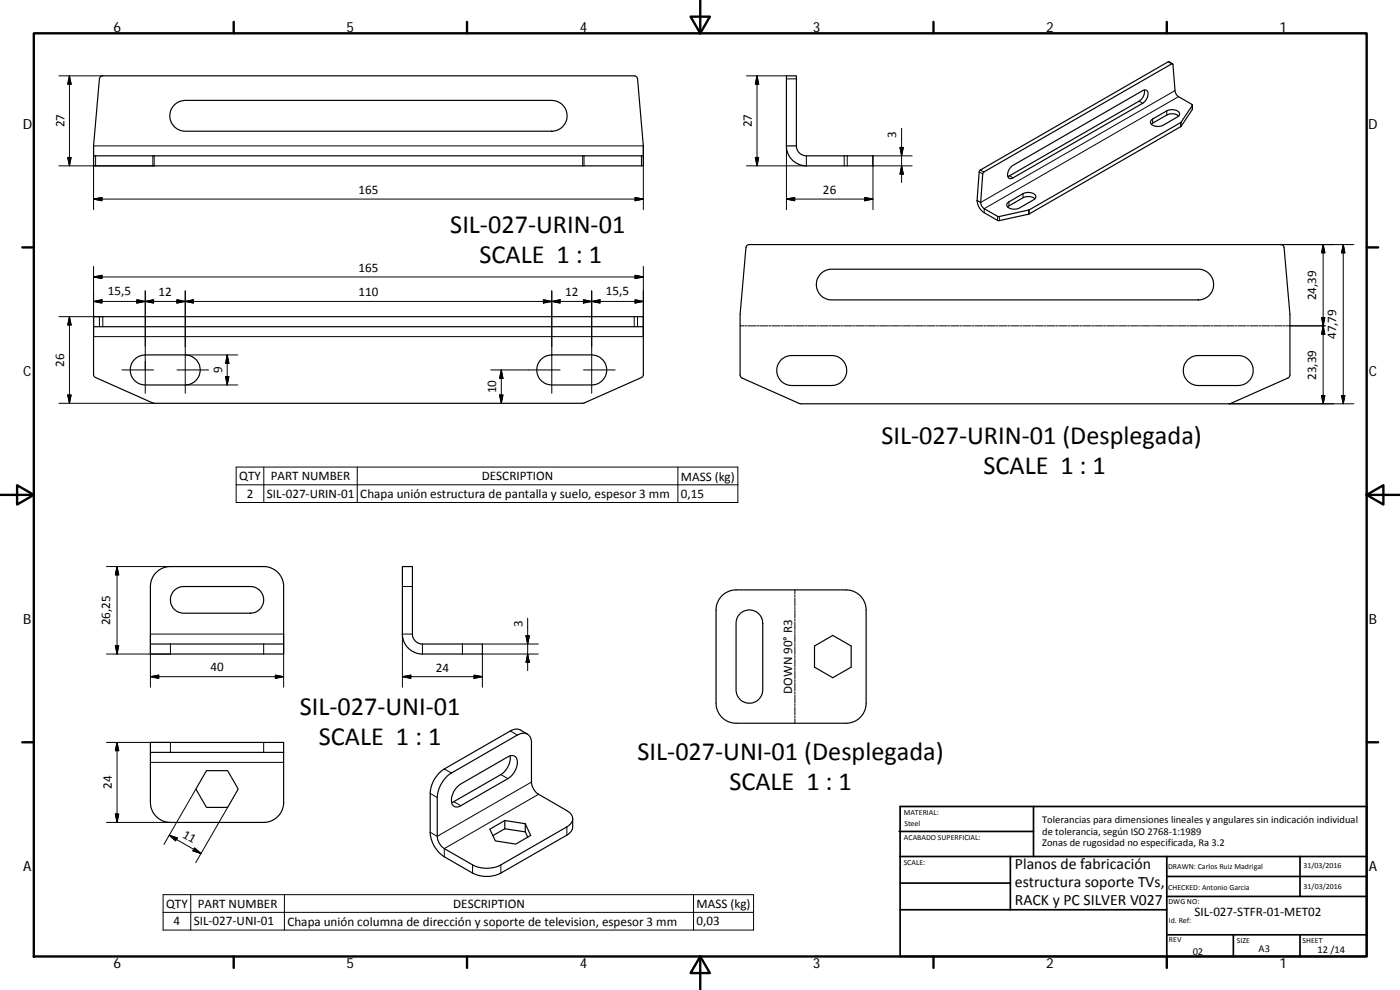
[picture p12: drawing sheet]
<svg xmlns="http://www.w3.org/2000/svg" width="420mm" height="297mm" viewBox="0 0 420 297" stroke-linecap="round" stroke-linejoin="round" font-family="sans-serif">
<g fill="none" stroke="#000" stroke-width=".36">
<path d="M351.9 19.1l-1.3-.6-56.5 32.6-.2 .5-.7 8.5M52.3 31.5l1.3-.9 2-.5h110a4.6 4.6 0 0 1 4.6 4.6 4.6 4.6 0 0 1-4.6 4.7h-110a4.6 4.6 0 0 1-4.3-2.9 4.6 4.6 0 0 1 1-5zM343.4 27a3.2 3.2 0 0 1-1.5 3.4l-39.4 22.6M345.5 36l4.7-2.7a2.95 2.95 0 0 1 3.8 .7l-.2 .8-4.7 2.8a2.95 2.95 0 0 1-3.8-.7zM353.7 34.8a3.3 3.3 0 0 0-3.5-.3l-4.7 2.8M357.9 31.5l-.1 1.4-3.4 5.1-45.6 26.2-9.2 2-4.2-2.4a4.7 4.7 0 0 1-2.2-3.7M28.1 46.8v-3l1.7-20.1 .4-.8 .6-.1h159.7l.6 .3 .2 .6 1.8 20.1v3M28.1 46.8h165v3h-165zM236 43.8v-21h3v21M236 43.8h3M236 43.8a6 6 0 0 0 6 6h20v-3h-20a3 3 0 0 1-3-3M295.2 51.7l56.6-32.6 .2 .2 .6 7.9a2.43 2.43 0 0 0 1.1 1.8l4.2 2.5-3.5 5.2-45.5 26.3-9.3 2-4.2-2.4a2.38 2.38 0 0 1-1.1-1.9l.6-8.5z"/>
<path d="M303.5 50l39.4-22.8a1.04 1.04 0 0 1 1.3 0 1.04 1.04 0 0 1 .3 1.2 3.6 3.6 0 0 1-1.6 2.6l-38.9 22.4a1.11 1.11 0 0 1-1.4-.2 1.11 1.11 0 0 1-.1-1.4l.4-1zM310.6 59.6a3.4 3.4 0 0 0-3.6-.3l-4.6 2.8M224.1 73.7l.8-.3h159.7l.5 .3 .3 .6 1.7 20.1v18.4l-.6 .6-17.6 7.8-128.8-.1-17.4-7.7-.6-.6v-18.4l1.8-20.1zM293.2 60.1l1.1 .6M302.4 60.9l4.6-2.8a2.95 2.95 0 0 1 3.8 .7v.6l-.4 .4-4.4 2.6a2.86 2.86 0 0 1-3.8-.7zM28.1 98v-3h1.7h163.3v3M28.1 98h165M28.1 98v14.4l.2 .6 18 8h128.6l18-8 .2-.6v-14.4M246.3 82.1l1.3-.9 2-.4h110a4.6 4.6 0 0 1 4.6 4.6 4.6 4.6 0 0 1-4.6 4.6h-110a4.6 4.6 0 0 1-4.2-2.9 4.6 4.6 0 0 1 .9-5zM40.3 107.9l1.3-.9 2-.5h12a4.5 4.5 0 0 1 4.5 4.5 4.5 4.5 0 0 1-4.5 4.5h-12a4.5 4.5 0 0 1-4.2-2.7 4.5 4.5 0 0 1 .9-4.9zM162.3 107.9l1.3-.9 2-.5h12a4.5 4.5 0 0 1 4.5 4.5 4.5 4.5 0 0 1-4.5 4.5h-12a4.5 4.5 0 0 1-4.1-2.7 4.5 4.5 0 0 1 .8-4.9zM234.3 108.1l1.3-1 1.5-.4h12.5a4.5 4.5 0 0 1 4.5 4.5 4.5 4.5 0 0 1-4.5 4.5h-12a4.5 4.5 0 0 1-4.1-2.8 4.5 4.5 0 0 1 .8-4.8z"/>
<path d="M356.3 108.1l1.3-1 1.5-.4h12.5a4.5 4.5 0 0 1 4.5 4.5 4.5 4.5 0 0 1-4.5 4.5h-12a4.5 4.5 0 0 1-4.1-2.7 4.5 4.5 0 0 1 .8-4.9zM52.5 177l1.2-.8 1.4-.2h20.1a4 4 0 0 1 3.9 4 4 4 0 0 1-3.9 4h-20.1a4 4 0 0 1-3.7-2.6 4 4 0 0 1 1.1-4.4zM120.8 170h3v20.2a3 3 0 0 0 3 3h18v3h-18a6 6 0 0 1-6-6zM216.7 178.8a6.2 6.2 0 0 1 4.2-1.8h33a6 6 0 0 1 6 6v28a6 6 0 0 1-6 6h-33a6 6 0 0 1-6-6v-28a6.2 6.2 0 0 1 1.8-4.2zM45.1 193.2v-17.2a6 6 0 0 1 6-6h28a6 6 0 0 1 6 6v17.2M45.1 193.2h40v3h-40zM222.2 184a4 4 0 0 1 4.3-.6 4 4 0 0 1 2.4 3.6v20a4 4 0 0 1-4 4 4 4 0 0 1-4-4v-20.5l.4-1.4zM244.4 193.8l5.5-3.2 5.5 3.2v6.4l-5.5 3.1-5.5-3.1zM45.1 225.7v15a6 6 0 0 0 6 6.1h28a6 6 0 0 0 6-6.1v-15M45.1 222.8h40v2.9h-40zM62 231.2h6.3l3.2 5.5-3.2 5.6h-6.3l-3.2-5.6zM133.8 233.2l1.2-1 20.3-11.7a2.6 2.6 0 0 1 3-.2 2.6 2.6 0 0 1 1.2 2.7v11.7l.2 1a4.8 4.8 0 0 0 1.9 2.6l8.5 4.9a2.57 2.57 0 0 1 1.8 2.5 2.57 2.57 0 0 1-1.8 2.4l-19.8 11.4a9.4 9.4 0 0 1-8.5 0l-8.5-4.9a4.7 4.7 0 0 1-2.1-3.7v-11.6a9.6 9.6 0 0 1 2.6-6.1z"/>
<path d="M137.3 236l1-.8 14.1-8.1a1.82 1.82 0 0 1 2.2-.1 1.82 1.82 0 0 1 .7 2.1 6.4 6.4 0 0 1-2.9 4.5l-14.1 8.1a1.78 1.78 0 0 1-2.2 .1 1.78 1.78 0 0 1-.6-2.1 6.5 6.5 0 0 1 1.8-3.7zM153.1 226.8a5.9 5.9 0 0 1-2.8 5.6l-14.8 8.4M158.3 220.3l-2.1-1.3a3 3 0 0 0-3 .3l-19.9 11.4a9.2 9.2 0 0 0-4.2 7.4v11.6a9.2 9.2 0 0 0 4.2 7.4l8.5 4.9a9.5 9.5 0 0 0 8.5 0l19.8-11.4a2.95 2.95 0 0 0 1.8-2.5v-2.4M151.5 248.7l6.1 .9M151.5 246.2l-4.5 2.6 1.7 3.5 6.1 1 4.5-2.6-1.7-3.6M151.5 248.7l-3.6 2M151.5 246.2v2.5M151.5 246.2l6.1 .9M157.6 247.1v2.5M157.6 249.6l.8 1.6"/>
</g>
<g fill="none" stroke="#000" stroke-width=".3">
<path d="M350.6 18.5l1.1 .7M17.7 22.8h13.1M20.8 22.8l.5 2.5h-1zM20.8 22.8v27M224 22.8h12M227.2 22.8v27M227.2 22.8l.5 2.5h-1zM236 23.7h3M270.6 38.5v16.3M341.9 30.4l1 .6M345.9 35.7v1.3M350.2 33.3v1.2"/>
<path d="M352.6 27.2l-58.3 33.5M353.7 29l-58.3 33.6v1.2M354.3 36.8v1.2M354.4 36.7v1.2M357.8 31.6v1.3M20.3 47.2h1l-.5 2.6zM28.1 59.7l2.5-.5v1zM28.1 59.7h165M28.7 46.8v3M45.9 46.8v3M46.3 46.8v3h-28.6M174.9 46.8v3"/>
<path d="M175.3 46.8v3M190.6 59.2l2.5 .5-2.5 .5zM192.5 46.8v3M226.7 47.2h1l-.5 2.6zM236 43.8v19.1M236 59.7l2.5-.5v1zM236 59.7h26M242 46.8v3h-18M253.4 46.8v3M254.3 46.8v3M259.5 59.2l2.5 .5-2.5 .5zM262 49.8v13.1"/>
<path d="M270.1 44.2h1l-.5 2.6zM270.6 49.8l.5 2.4h-1zM273.8 46.8h-11.9v3h11.9M293.9 51.6l1 .6M294.2 51l1.1 .6M303 52.7l1 .7M307 58.1v1.2M28.1 62.9v-19.1h165v19.1M28.1 79.9v21.1h165v-21.1M299.4 64.9v1.2M299.9 65v1.2M302.8 60.6v1.2"/>
<path d="M308.7 63v1.3M308.9 63v1.2M384.4 73.4h21.9M397.1 73.4v47.8M397.1 73.4l.5 2.5h-1zM403.1 73.4v47.8M403.1 73.4l.5 2.5h-1zM17.7 95h13.1v3M20.8 95l.5 2.5h-1zM20.8 95v26M28.1 83.1l2.5-.5v1zM28.1 90.4l2.5-.5v1z"/>
<path d="M28.1 83.1h165M28.1 90.4h165M29.8 95v3M41.1 89.9l2.5 .5-2.5 .5zM43.6 87.3v30.7M43.6 90.4l2.5-.5v1zM53.1 89.9l2.5 .5-2.5 .5zM55.6 87.3v30.7M55.6 90.4l2.5-.5v1zM163.1 89.9l2.5 .5-2.5 .5zM165.6 90.4l2.5-.5v1zM165.6 87.3v30.7"/>
<path d="M175.1 89.9l2.5 .5-2.5 .5zM177.6 90.4l2.5-.5v1zM177.6 87.3v30.7M190.3 95v3M190.6 82.6l2.5 .5-2.5 .5zM190.6 89.9l2.5 .5-2.5 .5zM191.3 95v3M222.1 97.8h1.2M223.6 97.8h.6M224.5 97.8h2.4M227.2 97.8h.6M228.1 97.8h2.4"/>
<path d="M230.8 97.8h.6M231.7 97.8h2.4M234.4 97.8h.6M235.3 97.8h2.4M238 97.8h.6M238.9 97.8h2.3M241.5 97.8h.6M242.4 97.8h2.4M245.1 97.8h.6M246 97.8h2.4M248.7 97.8h.6M249.6 97.8h2.4"/>
<path d="M252.3 97.8h.6M253.2 97.8h2.4M255.9 97.8h.6M256.8 97.8h2.4M259.5 97.8h.6M260.4 97.8h2.4M263.1 97.8h.6M264 97.8h2.4M266.6 97.8h.7M267.6 97.8h2.3M270.2 97.8h.6M271.1 97.8h2.4"/>
<path d="M273.8 97.8h.6M274.7 97.8h2.4M277.4 97.8h.6M278.3 97.8h2.4M281 97.8h.6M281.9 97.8h2.4M284.6 97.8h.6M285.5 97.8h2.4M288.2 97.8h.6M289.1 97.8h2.4M291.8 97.8h.5M292.7 97.8h2.4"/>
<path d="M295.3 97.8h.7M296.2 97.8h2.5M298.9 97.8h.6M299.8 97.8h2.4M302.5 97.8h.6M303.4 97.8h2.4M306.1 97.8h.6M307 97.8h2.4M309.7 97.8h.6M310.6 97.8h2.4M313.3 97.8h.6M314.2 97.8h2.4"/>
<path d="M316.9 97.8h.6M317.8 97.8h2.4M320.5 97.8h.5M321.4 97.8h2.4M324.1 97.8h.5M324.9 97.8h2.4M327.6 97.8h.6M328.5 97.8h2.4M331.2 97.8h.6M332.1 97.8h2.4M334.8 97.8h.6M335.7 97.8h2.4"/>
<path d="M338.4 97.8h.6M339.3 97.8h2.4M342 97.8h.6M342.9 97.8h2.4M345.6 97.8h.6M346.4 97.8h2.5M349.2 97.8h.5M350.1 97.8h2.4M352.7 97.8h.6M353.6 97.8h2.4M356.3 97.8h.6M357.2 97.8h2.4"/>
<path d="M359.9 97.8h.6M360.8 97.8h2.4M363.5 97.8h.6M364.4 97.8h2.4M367.1 97.8h.6M368 97.8h2.4M370.7 97.8h.6M371.6 97.8h2.4M374.3 97.8h.6M375.1 97.8h2.4M377.9 97.8h.6M378.7 97.8h2.4"/>
<path d="M381.4 97.8h.6M382.3 97.8h2.4M385 97.8h.6M396.6 95.3h1l-.5 2.5zM397.1 97.8l.5 2.5h-1zM397.7 97.8h-11.8M20.3 118.5h1l-.5 2.5zM36.6 111h9.5M53.1 111h9.5M55.7 106.5h15.7M55.7 115.5h15.7M67.7 113h1l-.5 2.5z"/>
<path d="M68.2 106.5v9M68.2 106.5l.5 2.5h-1zM149.9 118.5h1l-.5 2.5zM150.4 111v10M150.4 111l.5 2.5h-1zM168.1 111h-20.8M175.1 111h9.5M396.6 118.7h1l-.5 2.5zM402.6 118.7h1l-.5 2.5zM17.7 121h28.6M368.9 121.2h37.4M70.9 140.1h150.5v10.7h-150.5z"/>
<path d="M70.9 145.5h150.5M79.2 140.1v10.7M107.2 140.1v10.7M203.4 140.1v10.7M32 170h19.1M35.1 170v26.2M35.1 170l.5 2.5h-1zM120.8 176h3M238.6 177v1.2M238.6 178.5v.6M238.6 179.4v2.5M34.6 193.7h1l-.5 2.5z"/>
<path d="M51.1 193.2v3h-19.1M79.1 193.2v3M123.8 190.2h-3v16M126.8 193.2v3M138.8 193.2v3M144.8 193.2h16.7M157.8 190.8h1.1l-.5 2.4zM158.4 185.5v15.7M158.4 196.2l.5 2.5h-1.1zM161.5 196.2h-16.7v10M238.6 182.2v.6M238.6 183v2.5"/>
<path d="M238.6 185.8v.6M238.6 186.7v2.4M238.6 189.4v.6M238.6 190.3v2.4M238.6 193.1v.6M238.6 194v2.4M238.6 196.7v.6M238.6 197.6v2.4M45.1 203l2.5-.4v.9zM45.1 206.2v-16h40v16M45.1 203h40M82.6 202.6l2.5 .4-2.5 .5z"/>
<path d="M120.8 203l2.5-.4v.9zM120.8 203h24M142.3 202.6l2.5 .4-2.5 .5zM153.2 219.3l2.1 1.2M238.6 200.3v.6M238.6 201.2v2.5M238.6 204v.6M238.6 204.9v2.4M238.6 207.6v.6M238.6 208.5v2.4M238.6 211.2v.7M238.6 212.2v2.4"/>
<path d="M238.6 214.9v.6M238.6 215.8v1.2M32 222.8h19.1v2.9M35.1 222.8v24M35.1 222.8l.5 2.4h-1zM45.1 228.7h40M58.8 236.7l-9.6 16.6M79.1 222.8v2.9M129.1 238.1l2.1 1.2M133.3 230.7l2.2 1.2M150.3 232.4l2.1 1.2M159.5 234.7l-28.3 16.2-2.1-1.2"/>
<path d="M161.6 238.3l-28.3 16.3v2.5M32 246.8h19.1M34.6 244.2h1l-.5 2.6zM50.8 250.6l2.4 .8-.5 .9zM50.8 250.6l9.5 5.5M58.4 254.4l1.9 1.7-2.4-.8zM68.3 242.3l-9.6 16.5M136.2 240.5l2.1 1.2M141.8 259.5v2.5M150.3 259.5v2.5M170.1 248.1v2.5M48.9 268.4h177.3v10.7h-177.3z"/>
<path d="M48.9 273.7h177.3M57.2 268.4v10.7M85.4 268.4v10.7M208.1 268.4v10.7"/>
</g>
<g fill="none" stroke="#000" stroke-width=".71">
<path d="M10.1 10h400.1v277h-400.1zM70.1 6.6v3.4M140.2 6.6v3.4M207.3 5h5.8l-2.9 5zM210.2 0v10M280.2 6.6v3.4M350.2 6.6v3.4M6.7 74.2h3.4M410.2 74.2h3.4M.2 148.5h9.9M5.1 145.6l5 2.9-5 2.9zM410.2 148.5l5-2.9v5.8z"/>
<path d="M410.2 148.5h9.9M6.7 222.7h3.4M410.2 222.7h3.4M70.1 287v3.4M140.2 287v3.4M210.2 287l2.9 5h-5.8zM210.2 287v10M280.2 287v3.4M350.2 287v3.4"/>
</g>
<g fill="none" stroke="#000" stroke-width=".51">
<path d="M269.8 249.5h40.4M270.1 257h140.1M270.1 242h140.1v45h-140.1zM303.2 257v16M310.2 242v15M350.2 257v30M390.2 257v12M270.1 273h80.1M270.1 265h33.1M350.2 269h60M350.2 263h60M350.2 280.5h60"/>
<path d="M370.2 280.5v6.5M390.2 280.5v6.5"/>
</g>
<g fill="#000" stroke="#000" stroke-width=".3">
<path d="M20.8 22.8l.5 2.5h-1zM227.2 22.8l.5 2.5h-1zM20.3 47.2h1l-.5 2.6zM28.1 59.7l2.5-.5v1zM226.7 47.2h1l-.5 2.6zM236 59.7l2.5-.5v1zM270.1 44.2h1l-.5 2.6zM270.6 49.8l.5 2.4h-1zM190.6 59.2l2.5 .5-2.5 .5zM259.5 59.2l2.5 .5-2.5 .5zM397.1 73.4l.5 2.5h-1zM403.1 73.4l.5 2.5h-1z"/>
<path d="M20.8 95l.5 2.5h-1zM28.1 83.1l2.5-.5v1zM28.1 90.4l2.5-.5v1zM41.1 89.9l2.5 .5-2.5 .5zM43.6 90.4l2.5-.5v1zM53.1 89.9l2.5 .5-2.5 .5zM55.6 90.4l2.5-.5v1zM163.1 89.9l2.5 .5-2.5 .5zM165.6 90.4l2.5-.5v1zM175.1 89.9l2.5 .5-2.5 .5zM177.6 90.4l2.5-.5v1zM190.6 82.6l2.5 .5-2.5 .5z"/>
<path d="M190.6 89.9l2.5 .5-2.5 .5zM396.6 95.3h1l-.5 2.5zM20.3 118.5h1l-.5 2.5zM67.7 113h1l-.5 2.5zM68.2 106.5l.5 2.5h-1zM149.9 118.5h1l-.5 2.5zM150.4 111l.5 2.5h-1zM396.6 118.7h1l-.5 2.5zM397.1 97.8l.5 2.5h-1zM402.6 118.7h1l-.5 2.5zM35.1 170l.5 2.5h-1zM34.6 193.7h1l-.5 2.5z"/>
<path d="M157.8 190.8h1.1l-.5 2.4zM158.4 196.2l.5 2.5h-1.1zM45.1 203l2.5-.4v.9zM82.6 202.6l2.5 .4-2.5 .5zM120.8 203l2.5-.4v.9zM142.3 202.6l2.5 .4-2.5 .5zM35.1 222.8l.5 2.4h-1zM34.6 244.2h1l-.5 2.6zM50.8 250.6l2.4 .8-.5 .9zM58.4 254.4l1.9 1.7-2.4-.8z"/>
</g>
<g font-size="7.9">
<text x="135.1" y="70">SIL‐027‐URIN‐01</text>
<text x="143.9" y="79">SCALE 1 : 1</text>
<text x="264.5" y="133.1">SIL‐027‐URIN‐01 (Desplegada)</text>
<text x="295.1" y="142.1">SCALE 1 : 1</text>
<text x="89.9" y="214.6">SIL‐027‐UNI‐01</text>
<text x="95.7" y="223.6">SCALE 1 : 1</text>
<text x="191.4" y="228">SIL‐027‐UNI‐01 (Desplegada)</text>
<text x="218.9" y="237">SCALE 1 : 1</text>
</g>
<g font-size="4.7">
<text x="304.6" y="260.8">Planos de fabricación</text>
<text x="304.6" y="266.2">estructura soporte TVs,</text>
<text x="304.6" y="271.6">RACK y PC SILVER V027</text>
</g>
<g font-size="4.2">
<text x="34" y="9.6">6</text>
<text x="104" y="9.6">5</text>
<text x="174" y="9.6">4</text>
<text x="244" y="9.6">3</text>
<text x="314" y="9.6">2</text>
<text x="384" y="9.6">1</text>
<text x="6.8" y="38.7">D</text>
<text x="410.6" y="38.7">D</text>
<text x="7" y="112.9">C</text>
<text x="410.8" y="112.9">C</text>
<text x="7" y="187.1">B</text>
<text x="410.8" y="187.1">B</text>
<text x="7" y="261.3">A</text>
<text x="410.8" y="261.3">A</text>
<text x="34" y="290.4">6</text>
<text x="104" y="290.4">5</text>
<text x="174" y="290.4">4</text>
<text x="244" y="290.4">3</text>
<text x="314" y="290.4">2</text>
<text x="384" y="290.4">1</text>
</g>
<g font-size="3.9">
<text x="19.3" y="38.2" transform="rotate(-90 19.3 38.2)">27</text>
<text x="225.6" y="38.2" transform="rotate(-90 225.6 38.2)">27</text>
<text x="269" y="41.3" transform="rotate(-90 269 41.3)">3</text>
<text x="107.6" y="58.2">165</text>
<text x="247" y="58.2">26</text>
<text x="107.6" y="81.6">165</text>
<text x="32.4" y="88.4">15,5</text>
<text x="47.6" y="88.9">12</text>
<text x="107.6" y="88.9">110</text>
<text x="169.6" y="88.9">12</text>
<text x="181.9" y="88.4">15,5</text>
<text x="395" y="90.1" transform="rotate(-90 395 90.1)">24,39</text>
<text x="401" y="101.8" transform="rotate(-90 401 101.8)">47,79</text>
<text x="19.3" y="110" transform="rotate(-90 19.3 110)">26</text>
<text x="66.6" y="112" transform="rotate(-90 66.6 112)">9</text>
<text x="395" y="114" transform="rotate(-90 395 114)">23,39</text>
<text x="148.9" y="118" transform="rotate(-90 148.9 118)">10</text>
<text x="71.8" y="144.1">QTY</text>
<text x="74.1" y="149.4">2</text>
<text x="80.1" y="149.4">SIL‐027‐URIN‐01</text>
<text x="81.3" y="144.1">PART NUMBER</text>
<text x="108.1" y="149.5">Chapa unión estructura de pantalla y suelo, espesor 3 mm</text>
<text x="144.6" y="144.1">DESCRIPTION</text>
<text x="204.4" y="144.2">MASS (kg)</text>
<text x="204.4" y="149.4">0,15</text>
<text x="33.1" y="187.6" transform="rotate(-90 33.1 187.6)">26,25</text>
<text x="156.8" y="188.2" transform="rotate(-90 156.8 188.2)">3</text>
<text x="63.2" y="201.5">40</text>
<text x="130.8" y="201.5">24</text>
<text x="237.7" y="208.2" transform="rotate(-90 237.7 208.2)">DOWN 90° R3</text>
<text x="33.6" y="236.7" transform="rotate(-90 33.6 236.7)">24</text>
<text x="54.6" y="251" transform="rotate(30 54.6 251)">11</text>
<text x="49.9" y="272.3">QTY</text>
<text x="59.4" y="272.3">PART NUMBER</text>
<text x="136" y="272.3">DESCRIPTION</text>
<text x="209.1" y="272.5">MASS (kg)</text>
<text x="358.5" y="274.9">SIL‐027‐STFR‐01‐MET02</text>
<text x="52.1" y="277.6">4</text>
<text x="58.2" y="277.7">SIL‐027‐UNI‐01</text>
<text x="86.3" y="277.7">Chapa unión columna de dirección y soporte de television, espesor 3 mm</text>
<text x="209.1" y="277.7">0,03</text>
</g>
<g font-size="3.1">
<text x="312.8" y="246.8">Tolerancias para dimensiones lineales y angulares sin indicación individual</text>
<text x="312.8" y="250.4">de tolerancia, según ISO 2768‐1:1989</text>
<text x="312.8" y="254">Zonas de rugosidad no especificada, Ra 3.2</text>
<text x="357.9" y="286.4">02</text>
<text x="377.7" y="285.6">A3</text>
<text x="395.4" y="285.9">12 /14</text>
</g>
<g font-size="2.4">
<text x="271.2" y="244.4">MATERIAL:</text>
<text x="271.3" y="251.9">ACABADO SUPERFICIAL:</text>
<text x="271.4" y="247.9">Steel</text>
<text x="271.2" y="259.7">SCALE:</text>
<text x="350.6" y="260.8">DRAWN: Carlos Ruiz Madrigal</text>
<text x="391.2" y="260.6">31/03/2016</text>
<text x="350.6" y="267">CHECKED: Antonio Garcia</text>
<text x="391.2" y="266.6">31/03/2016</text>
<text x="350.7" y="271.4">DWG NO:</text>
<text x="350.8" y="276.8">Id. Ref:</text>
<text x="350.8" y="282.8">REV</text>
<text x="371.2" y="282.9">SIZE</text>
<text x="390.9" y="282.9">SHEET</text>
</g>
</svg>
